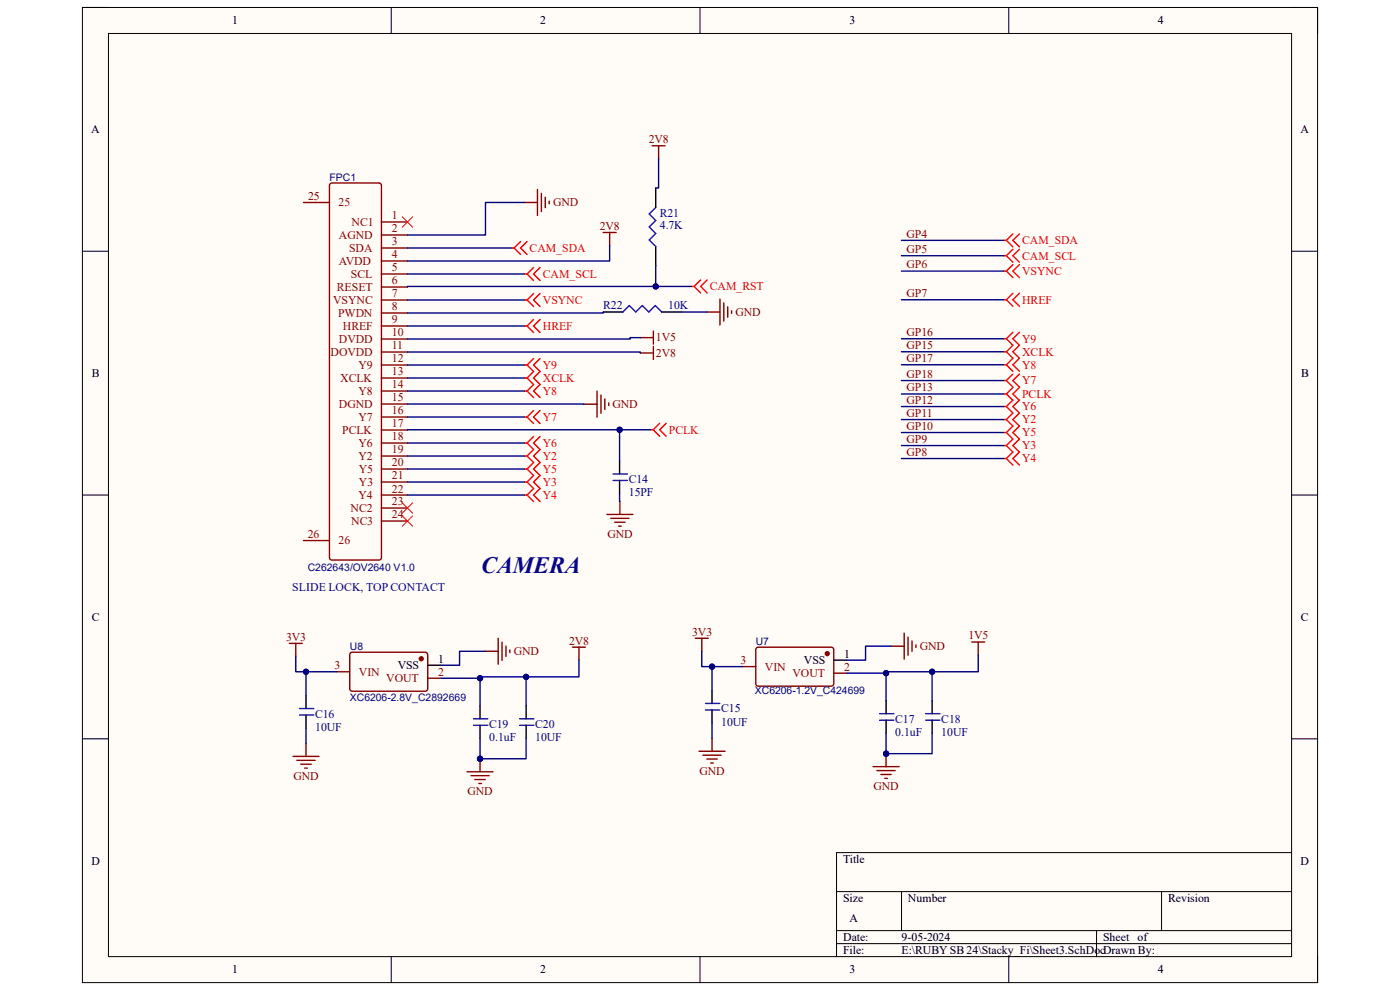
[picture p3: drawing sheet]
<svg xmlns="http://www.w3.org/2000/svg" width="297mm" height="210mm" viewBox="0 0 297 210" stroke-linecap="round" stroke-linejoin="round" font-family="sans-serif">
<path d="M17.5 1.6h262v206.8h-262z" fill-rule="evenodd" fill="#fffcf8"/>
<path d="M17.5 1.6h262v206.8h-262z" fill="none" stroke="#000" stroke-width=".21"/>
<path d="M23 7.1h251v195.8h-251z" fill-rule="evenodd" fill="#fffcf8"/>
<g fill="none" stroke="#000" stroke-width=".21">
<path d="M17.5 1.6h5.5M23 7.1h251v195.8h-251zM83 1.6v5.5M148.5 1.6v5.5M214 1.6v5.5M274 1.6h5.5v5.5M17.5 53.3h5.5M274 53.3h5.5M17.5 105h5.5M274 105h5.5M17.5 156.7h5.5M274 156.7h5.5"/>
<path d="M177.5 189.1h96.5M177.5 197.4h96.5M191.3 189.1v8.3M232.6 197.4v5.5M246.4 189.1v8.3M274 180.9h-96.5v22M83 202.9v5.5M148.5 202.9v5.5M177.5 200.2h96.5M214 202.9v5.5M279.5 202.9v5.5"/>
</g>
<path d="M139.1 44l-1.4 1.4 1.4 1.4-1.4 1.3 1.4 1.4-1.4 1.4 1.4 1.4M132.1 66.2l1.4-1.4 1.4 1.4 1.4-1.4 1.3 1.4 1.4-1.4 1.4 1.4M130.1 100.5h3M130.1 101.9h3" fill="none" stroke="#00f" stroke-width=".3"/>
<path d="M139.1 39.9v4.1M139.1 52.3v4.1M128 66.2h4.1M140.4 66.2h4.1M131.4 97.8v2.7M131.4 101.9v2.8" fill="none" stroke="#000" stroke-width=".3"/>
<g fill="none" stroke="#800000" stroke-width=".3">
<path d="M138.3 30.9h2.8M139.7 30.9v2.8M111.3 43h2.7M114 40.2v5.5M114.9 41v3.9M115.7 41.9v2.2M116.5 42.7v.5M128 49.3h2.7M129.3 49.3v2.8M135.9 71.6h2.7M138.6 70.2v2.8M150 66.2h2.7"/>
<path d="M152.7 63.4v5.6M153.6 64.3v3.8M154.4 65.1v2.2M155.2 65.9v.6M123.9 85.7h2.8M126.7 83v5.5M127.5 83.8v3.9M128.3 84.6v2.2M129.1 85.5v.5M128.8 109.1h5.5M129.6 110h3.8M130.4 110.8h2.2"/>
<path d="M131.2 111.6h.6M131.5 106.4v2.7"/>
</g>
<g fill="none" stroke="#800" stroke-width=".3">
<path d="M70 39.1l.4-.3h10l.5 .3v.3v78.9l-.2 .4-.3 .1h-10l-.2-.1-.3-.4zM64.4 43h5.5M80.9 47.1h5.5M80.9 49.9h5.5M80.9 52.6h5.5M80.9 55.4h5.5M80.9 58.1h5.5M80.9 60.9h5.5M80.9 63.6h5.5M80.9 66.4h5.5M80.9 69.2h5.5M80.9 71.9h5.5"/>
<path d="M80.9 74.7h5.5M80.9 77.4h5.5M80.9 80.2h5.5M80.9 83h5.5M80.9 85.7h5.5M80.9 88.5h5.5M80.9 91.2h5.5M80.9 94h5.5M80.9 96.7h5.5M80.9 99.5h5.5M64.4 114.7h5.5M80.9 102.3h5.5"/>
<path d="M80.9 105h5.5M80.9 107.8h5.5M80.9 110.5h5.5"/>
</g>
<path d="M85.3 46l2.2 2.2M87.5 46l-2.2 2.2M85.3 106.7l2.2 2.2M85.3 109.4l2.2 2.2M87.5 106.7l-2.2 2.2M87.5 109.4l-2.2 2.2" fill="none" stroke="#f00" stroke-width=".21"/>
<g fill="none" stroke="#f00" stroke-width=".3">
<path d="M108.5 52.6h.6M109.1 52.6l1.3 1.4M110.4 51.2l-1.3 1.4M111.3 58.1h.5M111.8 51.2l-1.4 1.4 1.4 1.4M111.8 58.1l1.4 1.4M113.2 56.7l-1.4 1.4M114.6 56.7l-1.4 1.4 1.4 1.4M148.6 59.4l-1.3 1.4M150 59.4l-1.4 1.4 1.4 1.3M213 51h.5M213 54.3h.5"/>
<path d="M213 57.5h.5M213.5 51l1.4 1.4M213.5 54.3l1.4 1.3M213.5 57.5l1.4 1.4M214.9 49.6l-1.4 1.4M214.9 52.9l-1.4 1.4M214.9 56.1l-1.4 1.4M216.3 49.6l-1.4 1.4 1.4 1.4M216.3 52.9l-1.4 1.4 1.4 1.3M216.3 56.1l-1.4 1.4 1.4 1.4M111.3 63.6h.5M111.3 69.2h.5"/>
<path d="M111.3 77.4h.5M111.8 63.6l1.4 1.4M111.8 69.2l1.4 1.3M111.8 77.4l1.4 1.4-1.4 1.4M113.2 62.3l-1.4 1.3M113.2 67.8l-1.4 1.4M113.2 76.1l-1.4 1.3M114.6 62.3l-1.4 1.3 1.4 1.4M114.6 67.8l-1.4 1.4 1.4 1.3M114.6 76.1l-1.4 1.3 1.4 1.4-1.4 1.4 1.4 1.4-1.4 1.4 1.4 1.3M146.7 60.8h.6M147.3 60.8l1.3 1.3"/>
<path d="M213 63.6h.5M213 71.9h.5M213 74.6h.5M213 77.4h.5M213.5 63.6l1.4 1.4M213.5 71.9l1.4 1.3-1.4 1.4M213.5 74.6l1.4 1.4-1.4 1.4M213.5 77.4l1.4 1.4M214.9 62.2l-1.4 1.4M214.9 70.5l-1.4 1.4M214.9 79.3l-1.4 1.4M216.3 62.2l-1.4 1.4 1.4 1.4"/>
<path d="M216.3 70.5l-1.4 1.4 1.4 1.3-1.4 1.4 1.4 1.4-1.4 1.4 1.4 1.4M216.3 79.3l-1.4 1.4 1.4 1.4M111.3 80.2h.5M111.3 83h.5M111.3 88.5h.5M111.3 94h.5M111.3 96.7h.5M111.3 99.5h.5M111.8 80.2l1.4 1.4-1.4 1.4M111.8 83l1.4 1.3M111.8 88.5l1.4 1.3M111.8 94l1.4 1.4-1.4 1.3"/>
<path d="M111.8 96.7l1.4 1.4-1.4 1.4M111.8 99.5l1.4 1.4-1.4 1.4M113.2 87.1l-1.4 1.4M113.2 92.6l-1.4 1.4M114.6 87.1l-1.4 1.4 1.4 1.3M114.6 92.6l-1.4 1.4 1.4 1.4-1.4 1.3 1.4 1.4-1.4 1.4 1.4 1.4-1.4 1.4 1.4 1.3-1.4 1.4 1.4 1.4M138 91.2h.6M138.6 91.2l1.4 1.4M140 89.8l-1.4 1.4M141.3 89.8l-1.3 1.4 1.3 1.4M213 80.7h.5M213 83.6h.5"/>
<path d="M213 86.2h.5M213 89h.5M213 91.8h.5M213 94.5h.5M213 97.3h.5M213.5 80.7l1.4 1.4M213.5 83.6l1.4 1.4M213.5 86.2l1.4 1.4-1.4 1.4M213.5 89l1.4 1.4-1.4 1.4M213.5 91.8l1.4 1.3-1.4 1.4M213.5 94.5l1.4 1.4-1.4 1.4M213.5 97.3l1.4 1.4"/>
<path d="M214.9 82.2l-1.4 1.4M214.9 84.9l-1.4 1.3M216.3 82.2l-1.4 1.4 1.4 1.4M216.3 84.9l-1.4 1.3 1.4 1.4-1.4 1.4 1.4 1.4-1.4 1.4 1.4 1.3-1.4 1.4 1.4 1.4-1.4 1.4 1.4 1.4M111.3 102.3h.5M111.3 105h.5M111.8 102.3l1.4 1.3-1.4 1.4M111.8 105l1.4 1.4"/>
</g>
<path d="M139.7 33.7v6.2h-.6M86.4 52.6h22.1M86.4 58.1h24.9M111.3 43h-8.3v6.9h-16.6M146.7 60.8h-60.3v.1" fill="none" stroke="#000080" stroke-width=".3"/>
<circle cx="139.1" cy="60.8" r=".55" fill="#000080"/>
<circle cx="139.1" cy="60.8" r=".55" fill="none" stroke="#000080" stroke-width=".21"/>
<g fill="none" stroke="#000080" stroke-width=".3">
<path d="M139.1 56.4v4.4M86.4 63.6h24.9M86.4 69.2h24.9M86.4 77.4h24.9M128 66.2v.2h-41.6M144.5 66.2h5.5M86.4 80.2h24.9M86.4 83h24.9M86.4 88.5h24.9M86.4 94h24.9M86.4 96.7h24.9M86.4 99.5h24.9"/>
<path d="M86.4 102.3h24.9M86.4 105h24.9"/>
</g>
<circle cx="139.1" cy="60.8" r=".55" fill="#000080"/>
<circle cx="139.1" cy="60.8" r=".55" fill="none" stroke="#000080" stroke-width=".21"/>
<path d="M86.4 85.7h37.5M131.4 91.2h-45" fill="none" stroke="#000080" stroke-width=".3"/>
<circle cx="131.4" cy="91.2" r=".55" fill="#000080"/>
<circle cx="131.4" cy="91.2" r=".55" fill="none" stroke="#000080" stroke-width=".21"/>
<path d="M138 91.2h-6.6v6.6M131.4 104.7l.1 1.7" fill="none" stroke="#000080" stroke-width=".3"/>
<circle cx="131.4" cy="91.2" r=".55" fill="#000080"/>
<circle cx="131.4" cy="91.2" r=".55" fill="none" stroke="#000080" stroke-width=".21"/>
<g fill="none" stroke="#000080" stroke-width=".3">
<path d="M129.3 52.1v3.3h-42.9M191.2 51h21.8M191.2 54.3h21.8M191.2 57.5h21.8M86.4 74.7h49.5v.2M135.9 71.6h-2.2v.3h-47.3M191.2 63.6h21.8M191.2 71.9h21.8M191.2 74.6h21.8M191.2 77.4h21.8M191.2 80.7h21.8M191.2 83.6h21.8"/>
<path d="M191.2 86.2h21.8M191.2 89h21.8M191.2 91.8h21.8M191.2 94.5h21.8M191.2 97.3h21.8"/>
</g>
<path d="M135.9 74.9h2.7M138.6 73.5v2.8" fill="none" stroke="#800000" stroke-width=".3"/>
<path d="M74.3 138.6l.4-.2h15.8l.2 .5v7.5l-.5 .2h-15.7l-.3-.5z" fill="none" stroke="#800" stroke-width=".3"/>
<circle cx="89.4" cy="139.7" r=".41" fill="#800"/>
<g fill="none" stroke="#800" stroke-width=".3">
<path d="M71.4 142.5h2.8M90.7 143.9h2.8"/>
<circle cx="89.4" cy="139.7" r=".41"/>
</g>
<path d="M90.7 141.1h2.8M101.8 149.7v2.8M101.8 153.9v2.7M111.6 149.7v2.8M111.6 153.9v2.7" fill="none" stroke="#000" stroke-width=".3"/>
<path d="M100.5 153.9h3M100.5 152.5h3M110.2 153.9h3.1M110.2 152.5h3.1" fill="none" stroke="#00f" stroke-width=".3"/>
<path d="M99.1 163.7h5.5M99.9 164.5h3.9M100.7 165.4h2.2M101.6 166.2h.5M101.8 161v2.7" fill="none" stroke="#800000" stroke-width=".3"/>
<circle cx="101.8" cy="161" r=".55" fill="#000080"/>
<circle cx="101.8" cy="161" r=".55" fill="none" stroke="#000080" stroke-width=".21"/>
<path d="M61.4 136.5h2.7M62.7 136.5v2.7M102.9 138.2h2.8M105.7 135.4v5.5M106.5 136.2v3.9M107.3 137.1v2.2M108.2 137.9v.5M64.9 157.7v2.8M62.2 160.5h5.5M63 161.3h3.8M63.8 162.1h2.2M64.6 162.9h.6" fill="none" stroke="#800000" stroke-width=".3"/>
<path d="M63.5 151.7h3.1M63.5 150.3h3.1" fill="none" stroke="#00f" stroke-width=".3"/>
<path d="M64.9 147.6v2.7M64.9 151.7v2.7" fill="none" stroke="#000" stroke-width=".3"/>
<path d="M93.5 143.9h8.3v5.8" fill="none" stroke="#000080" stroke-width=".3"/>
<circle cx="101.8" cy="143.9" r=".55" fill="#000080"/>
<circle cx="101.8" cy="143.9" r=".55" fill="none" stroke="#000080" stroke-width=".21"/>
<path d="M101.8 143.9v-.3h9.8v6.1" fill="none" stroke="#000080" stroke-width=".3"/>
<circle cx="101.8" cy="143.9" r=".55" fill="#000080"/>
<circle cx="101.8" cy="143.9" r=".55" fill="none" stroke="#000080" stroke-width=".21"/>
<circle cx="111.6" cy="143.6" r=".55" fill="#000080"/>
<circle cx="111.6" cy="143.6" r=".55" fill="none" stroke="#000080" stroke-width=".21"/>
<path d="M111.6 156.6v4.4h-9.8" fill="none" stroke="#000080" stroke-width=".3"/>
<circle cx="101.8" cy="161" r=".55" fill="#000080"/>
<circle cx="101.8" cy="161" r=".55" fill="none" stroke="#000080" stroke-width=".21"/>
<path d="M101.8 156.6v4.4" fill="none" stroke="#000080" stroke-width=".3"/>
<circle cx="101.8" cy="161" r=".55" fill="#000080"/>
<circle cx="101.8" cy="161" r=".55" fill="none" stroke="#000080" stroke-width=".21"/>
<path d="M102.9 138.2h-5.4v2.9h-4M64.9 142.5v5.1" fill="none" stroke="#000080" stroke-width=".3"/>
<circle cx="64.9" cy="142.5" r=".55" fill="#000080"/>
<circle cx="64.9" cy="142.5" r=".55" fill="none" stroke="#000080" stroke-width=".21"/>
<path d="M62.7 139.2v3.3h8.7M64.9 154.4v3.3" fill="none" stroke="#000080" stroke-width=".3"/>
<circle cx="64.9" cy="142.5" r=".55" fill="#000080"/>
<circle cx="64.9" cy="142.5" r=".55" fill="none" stroke="#000080" stroke-width=".21"/>
<path d="M160.4 137.6l.5-.3 15.7 .1 .3 .4-.1 7.5-.5 .3-15.7-.1-.3-.5z" fill="none" stroke="#800" stroke-width=".3"/>
<circle cx="175.5" cy="138.7" r=".41" fill="#800"/>
<g fill="none" stroke="#800" stroke-width=".3">
<path d="M157.6 141.4h2.7M176.9 142.8h2.7"/>
<circle cx="175.5" cy="138.7" r=".41"/>
</g>
<path d="M176.9 140h2.7M188 148.6v2.8M188 152.8v2.7M197.7 148.6v2.8M197.7 152.8v2.7" fill="none" stroke="#000" stroke-width=".3"/>
<path d="M186.6 152.8h3M186.6 151.4h3M196.4 152.8h3M196.4 151.4h3" fill="none" stroke="#00f" stroke-width=".3"/>
<path d="M188 159.9v2.7M185.2 162.6h5.5M186 163.5h3.9M186.9 164.3h2.2M187.7 165.1h.6" fill="none" stroke="#800000" stroke-width=".3"/>
<circle cx="188" cy="159.9" r=".55" fill="#000080"/>
<circle cx="188" cy="159.9" r=".55" fill="none" stroke="#000080" stroke-width=".21"/>
<path d="M147.5 135.4h2.8M148.9 135.4v2.8M189.1 137.1h2.7M191.8 134.3v5.5M192.6 135.1v3.9M193.5 136v2.2M194.3 136.8v.6M148.3 159.4h5.5M151.1 156.6v2.8M149.1 160.2h3.9M150 161h2.2M150.8 161.9h.5" fill="none" stroke="#800000" stroke-width=".3"/>
<path d="M149.7 150.6h3M149.7 149.2h3" fill="none" stroke="#00f" stroke-width=".3"/>
<path d="M151.1 146.5v2.7M151.1 150.6v2.8" fill="none" stroke="#000" stroke-width=".3"/>
<path d="M179.6 142.8h8.4v5.8" fill="none" stroke="#000080" stroke-width=".3"/>
<circle cx="188" cy="142.8" r=".55" fill="#000080"/>
<circle cx="188" cy="142.8" r=".55" fill="none" stroke="#000080" stroke-width=".21"/>
<path d="M188 142.8v-.3h9.7v6.1" fill="none" stroke="#000080" stroke-width=".3"/>
<circle cx="188" cy="142.8" r=".55" fill="#000080"/>
<circle cx="188" cy="142.8" r=".55" fill="none" stroke="#000080" stroke-width=".21"/>
<circle cx="197.8" cy="142.5" r=".55" fill="#000080"/>
<circle cx="197.8" cy="142.5" r=".55" fill="none" stroke="#000080" stroke-width=".21"/>
<path d="M197.7 155.5v4.4h-9.7" fill="none" stroke="#000080" stroke-width=".3"/>
<circle cx="188" cy="159.9" r=".55" fill="#000080"/>
<circle cx="188" cy="159.9" r=".55" fill="none" stroke="#000080" stroke-width=".21"/>
<path d="M188 155.5v4.4" fill="none" stroke="#000080" stroke-width=".3"/>
<circle cx="188" cy="159.9" r=".55" fill="#000080"/>
<circle cx="188" cy="159.9" r=".55" fill="none" stroke="#000080" stroke-width=".21"/>
<path d="M189.1 137.1h-5.5v2.9h-4M151.1 141.4v5.1" fill="none" stroke="#000080" stroke-width=".3"/>
<circle cx="151.1" cy="141.4" r=".55" fill="#000080"/>
<circle cx="151.1" cy="141.4" r=".55" fill="none" stroke="#000080" stroke-width=".21"/>
<path d="M148.9 138.2v3.2h8.7M151.1 153.4v3.2" fill="none" stroke="#000080" stroke-width=".3"/>
<circle cx="151.1" cy="141.4" r=".55" fill="#000080"/>
<circle cx="151.1" cy="141.4" r=".55" fill="none" stroke="#000080" stroke-width=".21"/>
<path d="M121.4 137.3h2.8M122.8 137.3v2.7" fill="none" stroke="#800000" stroke-width=".3"/>
<path d="M122.8 140v3.6h-11.2" fill="none" stroke="#000080" stroke-width=".3"/>
<circle cx="111.6" cy="143.6" r=".55" fill="#000080"/>
<circle cx="111.6" cy="143.6" r=".55" fill="none" stroke="#000080" stroke-width=".21"/>
<path d="M206.2 136.2h2.7M207.5 136.2v2.8" fill="none" stroke="#800000" stroke-width=".3"/>
<path d="M207.5 139v3.5h-9.8" fill="none" stroke="#000080" stroke-width=".3"/>
<circle cx="197.8" cy="142.5" r=".55" fill="#000080"/>
<circle cx="197.8" cy="142.5" r=".55" fill="none" stroke="#000080" stroke-width=".21"/>
<text font-size="5" fill="#0c0087" x="102.1" y="121.6">CAMERA</text>
<g font-size="2.5">
<text x="49.3" y="5.2">1</text>
<text x="114.6" y="5.2">2</text>
<text x="180.2" y="5.2">3</text>
<text x="245.6" y="5.2">4</text>
<text x="19.3" y="28.3">A</text>
<text x="275.9" y="28.3">A</text>
<text x="19.5" y="80">B</text>
<text x="276" y="80">B</text>
<text x="19.5" y="131.7">C</text>
<text x="276" y="131.7">C</text>
<text x="84.4" y="141.9">VSS</text>
<text x="93" y="140.5">1</text>
<text x="170.5" y="140.8">VSS</text>
<text x="179.1" y="139.5">1</text>
<text x="19.4" y="183.4">D</text>
<text x="178.9" y="183">Title</text>
<text x="275.9" y="183.4">D</text>
<text x="178.9" y="191.3">Size</text>
<text x="192.6" y="191.3">Number</text>
<text x="247.8" y="191.3">Revision</text>
<text x="180.2" y="195.5">A</text>
<text x="178.9" y="199.6">Date:</text>
<text x="178.9" y="202.4">File:</text>
<text x="191.3" y="199.6">9-05-2024</text>
<text x="191.3" y="202.4">E:\RUBY SB 24\Stacky_Fi\Sheet3.SchDocDrawn By:</text>
<text x="234" y="199.6">Sheet</text>
<text x="241.4" y="199.6">of</text>
<text x="49.3" y="206.5">1</text>
<text x="114.6" y="206.5">2</text>
<text x="180.2" y="206.5">3</text>
<text x="245.6" y="206.5">4</text>
</g>
<g font-size="2.5" fill="#800000">
<text x="137.6" y="30.4">2V8</text>
<text x="117.3" y="43.8">GND</text>
<text x="127.3" y="48.8">2V8</text>
<text x="192.3" y="50.4">GP4</text>
<text x="192.3" y="53.7">GP5</text>
<text x="192.3" y="56.9">GP6</text>
<text x="192.3" y="63">GP7</text>
<text x="156" y="67">GND</text>
<text x="192.3" y="71.3">GP16</text>
<text x="139.1" y="72.4">1V5</text>
<text x="139.1" y="75.7">2V8</text>
<text x="192.3" y="74.1">GP15</text>
<text x="192.3" y="76.8">GP17</text>
<text x="192.3" y="80.2">GP18</text>
<text x="192.3" y="83">GP13</text>
<text x="130" y="86.6">GND</text>
<text x="192.3" y="85.7">GP12</text>
<text x="192.3" y="88.4">GP11</text>
<text x="192.3" y="91.2">GP10</text>
<text x="192.3" y="93.9">GP9</text>
<text x="192.3" y="96.7">GP8</text>
<text x="128.9" y="114.1">GND</text>
<text x="60.7" y="135.9">3V3</text>
<text x="120.7" y="136.7">2V8</text>
<text x="146.9" y="134.8">3V3</text>
<text x="195.1" y="137.9">GND</text>
<text x="205.4" y="135.6">1V5</text>
<text x="109" y="139">GND</text>
<text x="62.3" y="165.4">GND</text>
<text x="148.4" y="164.3">GND</text>
<text x="185.3" y="167.6">GND</text>
<text x="99.2" y="168.7">GND</text>
</g>
<g font-size="2.5" fill="#800">
<text x="65.4" y="42.4">25</text>
<text x="71.8" y="43.8">25</text>
<text x="74.6" y="47.9">NC1</text>
<text x="83.1" y="46.5">1</text>
<text x="71.9" y="50.7">AGND</text>
<text x="74" y="53.4">SDA</text>
<text x="83.1" y="49.3">2</text>
<text x="83.1" y="52.1">3</text>
<text x="71.9" y="56.2">AVDD</text>
<text x="74.5" y="58.9">SCL</text>
<text x="83.1" y="54.8">4</text>
<text x="83.1" y="57.6">5</text>
<text x="70.7" y="64.5">VSYNC</text>
<text x="71.5" y="61.7">RESET</text>
<text x="83.1" y="60.3">6</text>
<text x="83.1" y="63.1">7</text>
<text x="83.1" y="65.8">8</text>
<text x="71.7" y="67.2">PWDN</text>
<text x="72.7" y="70">HREF</text>
<text x="83.1" y="68.6">9</text>
<text x="83.1" y="71.4">10</text>
<text x="70.1" y="75.5">DOVDD</text>
<text x="71.9" y="72.7">DVDD</text>
<text x="83.1" y="74.1">11</text>
<text x="83.1" y="76.9">12</text>
<text x="72.2" y="81">XCLK</text>
<text x="76.1" y="78.3">Y9</text>
<text x="76.1" y="83.8">Y8</text>
<text x="83.1" y="79.6">13</text>
<text x="83.1" y="82.4">14</text>
<text x="71.9" y="86.5">DGND</text>
<text x="76.1" y="89.3">Y7</text>
<text x="83.1" y="85.1">15</text>
<text x="83.1" y="87.9">16</text>
<text x="72.6" y="92">PCLK</text>
<text x="76" y="94.8">Y6</text>
<text x="83.1" y="90.7">17</text>
<text x="83.1" y="93.4">18</text>
<text x="76.1" y="97.6">Y2</text>
<text x="76.1" y="100.3">Y5</text>
<text x="83.1" y="96.2">19</text>
<text x="83.1" y="98.9">20</text>
<text x="83.1" y="101.7">21</text>
<text x="76" y="105.8">Y4</text>
<text x="76.2" y="103.1">Y3</text>
<text x="83.1" y="104.5">22</text>
<text x="83.1" y="107.2">23</text>
<text x="74.4" y="108.6">NC2</text>
<text x="74.5" y="111.3">NC3</text>
<text x="83.1" y="110">24</text>
<text x="65.3" y="114.1">26</text>
<text x="71.8" y="115.5">26</text>
<text x="71" y="141.9">3</text>
<text x="76.1" y="143.3">VIN</text>
<text x="93" y="143.3">2</text>
<text x="157.1" y="140.8">3</text>
<text x="162.3" y="142.2">VIN</text>
<text x="168.1" y="143.6">VOUT</text>
<text x="179.1" y="142.2">2</text>
<text x="82" y="144.7">VOUT</text>
</g>
<g font-size="2.5" fill="#000080">
<text x="140" y="45.9">R21</text>
<text x="140" y="48.7">4.7K</text>
<text x="128" y="65.6">R22</text>
<text x="141.8" y="65.6">10K</text>
<text x="133.4" y="102.4">C14</text>
<text x="133.4" y="105.2">15PF</text>
<text x="62" y="125.3">SLIDE LOCK, TOP CONTACT</text>
<text x="66.8" y="152.2">C16</text>
<text x="66.8" y="155">10UF</text>
<text x="103.8" y="154.4">C19</text>
<text x="113.5" y="154.4">C20</text>
<text x="153" y="151.1">C15</text>
<text x="153" y="153.9">10UF</text>
<text x="189.9" y="153.3">C17</text>
<text x="199.7" y="153.3">C18</text>
<text x="103.8" y="157.2">0.1uF</text>
<text x="113.5" y="157.2">10UF</text>
<text x="189.9" y="156.1">0.1uF</text>
<text x="199.7" y="156.1">10UF</text>
</g>
<g font-size="2.5" fill="#f00">
<text x="112.4" y="53.4">CAM_SDA</text>
<text x="216.8" y="51.8">CAM_SDA</text>
<text x="115.1" y="58.9">CAM_SCL</text>
<text x="216.8" y="55.1">CAM_SCL</text>
<text x="216.8" y="58.3">VSYNC</text>
<text x="115.1" y="64.5">VSYNC</text>
<text x="150.6" y="61.6">CAM_RST</text>
<text x="216.8" y="64.4">HREF</text>
<text x="115.1" y="70">HREF</text>
<text x="216.8" y="72.7">Y9</text>
<text x="216.8" y="75.4">XCLK</text>
<text x="115.1" y="78.3">Y9</text>
<text x="115.1" y="81">XCLK</text>
<text x="115.1" y="83.8">Y8</text>
<text x="216.8" y="78.2">Y8</text>
<text x="216.8" y="81.5">Y7</text>
<text x="115.1" y="89.3">Y7</text>
<text x="216.8" y="84.4">PCLK</text>
<text x="216.8" y="87.1">Y6</text>
<text x="216.8" y="89.8">Y2</text>
<text x="115.1" y="94.8">Y6</text>
<text x="141.9" y="92">PCLK</text>
<text x="216.8" y="92.6">Y5</text>
<text x="216.8" y="95.3">Y3</text>
<text x="115.1" y="97.6">Y2</text>
<text x="115.1" y="100.3">Y5</text>
<text x="216.8" y="98.1">Y4</text>
<text x="115.1" y="103.1">Y3</text>
<text x="115.1" y="105.8">Y4</text>
</g>
<g font-size="2.2" fill="#000080">
<text x="69.9" y="38.3">FPC1</text>
<text x="65.3" y="121.1">C262643/OV2640 V1.0</text>
<text x="74.2" y="137.9">U8</text>
<text x="160.3" y="136.8">U7</text>
<text x="74.2" y="148.6">XC6206-2.8V_C2892669</text>
<text x="160.2" y="147.2">XC6206-1.2V_C424699</text>
</g>
</svg>
